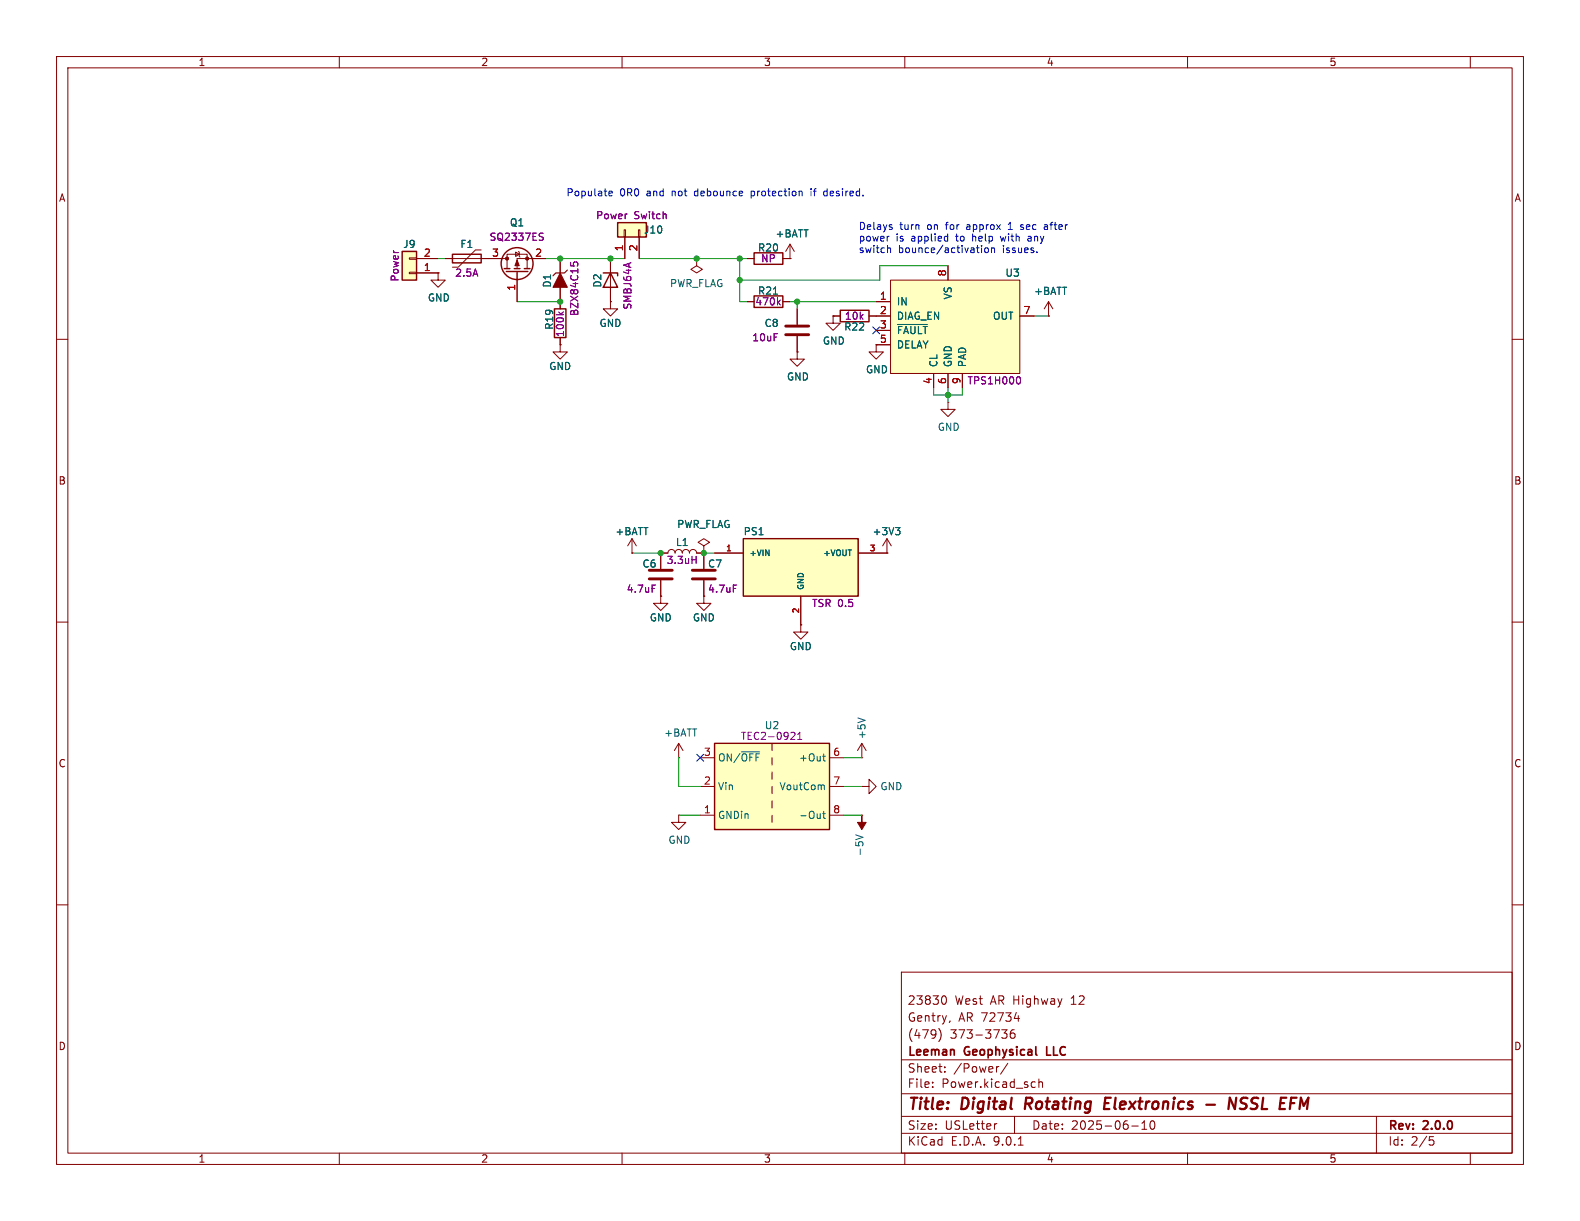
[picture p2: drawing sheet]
<svg xmlns="http://www.w3.org/2000/svg" width="279mm" height="216mm" viewBox="0 0 279 216" stroke-linecap="round" stroke-linejoin="round" font-family="sans-serif">
<g fill="none" stroke="#840000" stroke-width=".18">
<path d="M10 10h259.4v195.9h-259.4zM12 12h255.4v191.9h-255.4zM60 10v2M110 10v2M160 10v2M210 10v2M260 10v2M99.1 45.7v2.6M99.1 50.8v2.5M107.9 45.7v7.6M132.1 45.7h1.2M138.4 45.7h1.3"/>
<path d="M139.7 45.7h.1M139.7 43.2l-.8 1.3M139.7 43.2l.8 1.3M139.7 43.2v2.5M185.4 55.9h.1M185.4 53.3l-.7 1.3M185.4 53.3l.8 1.3M185.4 53.3v2.6M10 60h2M267.4 60h2M10 110h2M267.4 110h2"/>
<path d="M152.4 139.1h1.3v-1.3l1.2 1.3-1.2 1.2v-1.2M152.4 139.1h.1M152.4 134h.1M152.4 131.4l-.8 1.3M152.4 131.4l.8 1.3M152.4 131.4v2.6M152.4 144.1h.1M10 160h2M159.4 171.9h108v32h-108zM166.9 176.1a.81 .81 0 0 1 .5 .6 .81 .81 0 0 1-.3 .8l-.2 .1M180.1 179.6v1M267.4 160h2"/>
<path d="M159.4 197.4h108M159.4 193.4h108M159.4 187.4h108M164.9 192.1v.2M164.9 191.4v.1M166.1 181.9a1.74 1.74 0 0 1-.1 2.3M167.1 189.4v.2M167.1 188.7v.1M168 180.5l-.1 .3M176.3 198.7l-.3 .1M176.6 188.6l-.2 .1M177.1 182.1h1l-.5 .6 .4 .1 .1 .5-.3 .3h-.4"/>
<path d="M178.2 188l-1.3 1.9M179.4 180.1h.9M179.4 182.1a.59 .59 0 0 0-.8 .6v.6l.2 .2 .4 .1 .2-.2 .1-.5-.1-.2h-.5l-.3 .2M179.4 197.4v3M182.6 191.3l.5 .1M183.1 192.2l-.5 .1M183.7 191.4l.2-.1 .4 .1 .1 .9M183.7 190.8v1.5M200.1 199.1h1.2M201.9 199.7h.9M201.9 198.6l.5-.4v1.5M203.5 198.3l.2-.1a.81 .81 0 0 1 .6 .6 .81 .81 0 0 1-.3 .8l-.1 .1a.81 .81 0 0 1-.4-1.4z"/>
<path d="M243.4 197.4v6.5M60 203.9v2M110 203.9v2M159.4 200.4h108M160 203.9v2M180.1 202.5h.8M210 203.9v2M252.8 201h.7M252.9 201.6h.4l.3 .2-.2 .6-.5 .1M260 203.9v2"/>
</g>
<path d="M181.5 194.1l-.3 2M195.4 195.1h.6M196.4 194.1h-.9l-.3 2h1M213.3 195.3h1.5M218.6 194.1l-.2 2-.9-2-.3 2M219.2 196l.8 .1M219.9 194.1l-.2 .1a.46 .46 0 0 0-.3 .5 .46 .46 0 0 0 .3 .4M228.3 194.1h1" fill="none" stroke="#840000" stroke-width=".4"/>
<path d="M185.1 185.1v1.5h.7" fill="none" stroke="#840000" stroke-width=".3"/>
<path d="M100.3 47.8l-.5 .5h-1.5l-.5 .5" fill="none" stroke="#840000" stroke-width=".2"/>
<g fill="#840000" stroke="#840000" stroke-width=".18">
<path d="M99.1 48.3l1.2 2.5h-2.5z"/>
<path d="M152.4 144.1v1.3h.8l-.8 1.3-.8-1.3h.8z"/>
</g>
<path d="M100.9 46.4v.6M101.4 46.9v-.3l.2-.3 .5 .1 .1 .5" fill="none" stroke="#840084" stroke-width=".18"/>
<path d="M106.7 48.3h2.5v.5M107.9 48.3l1.3 2.5h-2.5zM133.3 44.7h5.1v2h-5.1z" fill="none" stroke="#840000" stroke-width=".25"/>
<path d="M151.7 126.9l1.3 .5M151.3 147.6l1.3 .5-1.3 .4" fill="none" stroke="#006464" stroke-width=".18"/>
<path d="M126.4 131.4h20.3v15.3h-20.3z" fill="#ffffc2"/>
<path d="M98 54.6h2.1v5.1h-2.1zM148.6 54.9h5.1v2h-5.1zM126.4 131.4h20.3v15.3h-20.3z" fill="none" stroke="#840000" stroke-width=".25"/>
<g fill="none" stroke="#840000" stroke-width=".18">
<path d="M99.1 53.3v1.3M99.1 59.7v1.3M107.9 53.3v1.3h1.3l-1.3 1.3-1.2-1.3h1.2M107.9 53.3h.1M147.3 55.9v1.3h1.3l-1.3 1.2-1.3-1.2h1.3M147.3 55.9h.1M147.3 55.9h1.3M153.7 55.9h1.2M99.1 61v1.2h1.2l-1.2 1.3-1.3-1.3h1.3M99.1 61h.1M120 134h.1M120 131.4l-.7 1.3"/>
<path d="M120 131.4l.8 1.3M120 131.4v2.6M123.8 134h2.6M123.8 139.1h2.6M136.5 131.4v1.3M136.5 134v1.3M136.5 136.5v1.3M136.5 139.1v1.2M146.7 134h2.5M146.7 139.1h2.5M120 144.1v1.3h1.3l-1.3 1.3-1.3-1.3h1.3M120 144.1h.1"/>
<path d="M123.8 144.1h2.6M136.5 141.6v1.3M136.5 144.1v1.3M146.7 144.1h2.5"/>
</g>
<path d="M131.1 132.9h3.2M145.5 133.7h.5M145.6 138.8l.2 .2v.6M145.7 134.4l.3 .2M145.5 143.9h.5M145.7 143.5v1l.3 .2" fill="none" stroke="#006464" stroke-width=".18"/>
<path d="M98.8 55.2l.5 .4M99.6 55.2l-.4 .3M140 129.5h.5l.1 .3-.8 1h.8M141.1 130.8h.7M141.1 129.8l.3-.3v1.3" fill="none" stroke="#840084" stroke-width=".18"/>
<path d="M131.4 95.3h20.4v10.1h-20.4z" fill="#ffffc2"/>
<g fill="none" stroke="#840000" stroke-width=".25">
<path d="M80 45h5.1v1.5h-5.1zM89.2 47.5h1M89.5 48h3.8M90.9 47.5h1M92.7 47.5h1M131.4 95.3h20.4v10.1h-20.4z"/>
<circle cx="91.4" cy="46.6" r="2.82"/>
</g>
<g fill="none" stroke="#840000" stroke-width=".18">
<path d="M77.5 48.3v1.2h1.2l-1.2 1.3-1.3-1.3h1.3M77.5 48.3h.1M78.7 45.7h11M85.1 44.2h-1l-3.1 3h-1M89.7 45.7v-.7h3.5v2.5M89.7 45.7v1.8M91.2 44.6l.6 .4-.6 .3zM91.4 48v.2M91.4 48.3v5M91.7 44.5l.1 .1v.7l.1 .2M96.5 45.7h-5.1v1.8M126.4 97.8h5"/>
<path d="M151.8 97.8h5M141.6 105.4v5.1"/>
</g>
<g fill="#840000" stroke="#840000" stroke-width=".18">
<path d="M91.4 46l.4 1h-.7z"/>
<circle cx="93.2" cy="45.7" r=".28"/>
<circle cx="89.7" cy="45.7" r=".28"/>
</g>
<path d="M95.6 41.2l.5 .1M95.8 41.9l.3 .2-.3 .4" fill="none" stroke="#840084" stroke-width=".18"/>
<path d="M71.1 44.5h2.6v5h-2.6z" fill="#ffffc2"/>
<path d="M71.1 44.5h2.6v5h-2.6z" fill="none" stroke="#840000" stroke-width=".25"/>
<path d="M72.4 48.1h1.3v.3h-1.3zM72.4 45.6h1.3v.2h-1.3zM73.7 48.3h3.8M73.7 45.7h3.8M124.5 96.5l1-.6-1-.6-1.1 .6 1.1 .6v1.3M124.5 97.8h.1M124.5 105.4v1.3h1.2l-1.2 1.3-1.3-1.3h1.3M124.5 105.4h.1M141.6 110.5v1.3h1.3l-1.3 1.2-1.3-1.2h1.3M141.6 110.5h.1" fill="none" stroke="#840000" stroke-width=".18"/>
<path d="M109.2 39.4h5.1v2.5h-5.1z" fill="#ffffc2"/>
<path d="M109.2 39.4h5.1v2.5h-5.1zM133.3 52.3h5.1v2.1h-5.1z" fill="none" stroke="#840000" stroke-width=".25"/>
<g fill="none" stroke="#840000" stroke-width=".18">
<path d="M110.4 40.6h.2v1.3h-.2zM110.5 41.9v3.8M112.9 40.6h.3v1.3h-.3zM113 41.9v3.8M123.2 45.7v1.3l1 .6-1 .7-1-.7 1-.6M123.2 45.7h.1M132.1 53.3h1.2M138.4 53.3h1.3M141 54.6v2.8M141 59.4v2.8M141 62.2v1.3h1.2l-1.2 1.3-1.3-1.3h1.3M141 62.2h.1"/>
<path d="M154.9 61v1.2h1.3l-1.3 1.3-1.2-1.3h1.2M154.9 61h.1M167.6 71.1v1.3h1.3l-1.3 1.3-1.2-1.3h1.2M167.6 71.1h.1M111.8 97.8h.1M111.8 95.3l-.8 1.2M111.8 95.3l.7 1.2M111.8 95.3v2.5M156.8 97.8h.1M156.8 95.3l-.7 1.2M156.8 95.3l.8 1.2M156.8 95.3v2.5"/>
<path d="M116.8 105.4v1.3h1.3l-1.3 1.3-1.2-1.3h1.2M116.8 105.4h.1M116.8 100.6v-2.8h1.3a.64 .64 0 0 1 .6-.6 .64 .64 0 0 1 .7 .6 .64 .64 0 0 1 .6-.6 .64 .64 0 0 1 .6 .6 .64 .64 0 0 1 .7-.6 .64 .64 0 0 1 .6 .6 .64 .64 0 0 1 .7-.6 .64 .64 0 0 1 .6 .6h1.3v2.8M116.8 102.6v2.8M124.5 102.6v2.8"/>
</g>
<path d="M138.9 59.2h4.1M138.9 57.7h4.1M114.8 100.8h4.1M114.8 102.4h4.1M122.4 100.8h4.1M122.4 102.4h4.1" fill="none" stroke="#840000" stroke-width=".51"/>
<path d="M137.6 53.4l.4 .5M138 53.1l-.5 .5M122.4 99h.7M123.1 98.4v1.2M115.3 103.4h.6M129.7 103.4h.6" fill="none" stroke="#840084" stroke-width=".18"/>
<path d="M136.8 52h.7M158.4 93.3h.7l-.4 .5M158.9 93.8l.2 .2v.3l-.2 .3" fill="none" stroke="#006464" stroke-width=".18"/>
<path d="M157.5 49.5h22.8v16.5h-22.8z" fill="#ffffc2"/>
<g fill="none" stroke="#840000" stroke-width=".18">
<path d="M73.7 45.7h3.8M73.7 48.3h3.8M77.5 48.3h.1M78.7 45.7h1.3M85.1 45.7h3.8M91.4 48.3v5M94 45.7h2.5M99.1 45.7v2.6M99.1 50.8v3.8M99.1 59.7v1.3M107.9 53.3h.1M107.9 45.7v2.6"/>
<path d="M107.9 50.8v2.5M110.5 41.9v3.8M113 41.9v3.8M132.1 53.3h1.2M132.1 45.7h1.2M138.4 53.3h1.3M138.4 45.7h1.3M139.7 45.7h.1M141 54.6v2.8M141 59.4v2.8M147.3 55.9h.1M147.3 55.9h1.3"/>
<path d="M153.7 55.9h3.8M154.9 53.3h2.6M154.9 58.4h2.6M157.5 49.5h22.8v16.5h-22.8zM167.6 47v2.5M180.3 55.9h2.6M185.4 55.9h.1M99.1 61h.1M141 62.2h.1M154.9 61h.1M154.9 61h2.6M165.1 66v2.6"/>
<path d="M167.6 66v2.6M170.2 66v2.6M111.8 97.8h.1M118.1 97.8h-1.3v2.8M123.2 97.8h1.3M124.5 97.8h.1M124.5 97.8v2.8M126.4 97.8h5M151.8 97.8h5M156.8 97.8h.1M116.8 105.4h.1M116.8 102.6v2.8"/>
<path d="M124.5 105.4h.1M124.5 102.6v2.8M141.6 110.5h.1M141.6 105.4v5.1"/>
</g>
<path d="M136.8 52h.7M158.7 57.4h5.3M158.4 93.3h.7l-.4 .5M158.9 93.8l.2 .2v.3l-.2 .3" fill="none" stroke="#006464" stroke-width=".18"/>
<g fill="none" stroke="#840084" stroke-width=".18">
<path d="M95.6 41.2l.5 .1M95.8 41.9l.3 .2-.3 .4M98.8 55.2l.5 .4M99.6 55.2l-.4 .3M100.9 46.4v.6M101.4 46.9v-.3l.2-.3 .5 .1 .1 .5M137.6 53.4l.4 .5M138 53.1l-.5 .5M180.2 66.6a.79 .79 0 0 1 0 1.3M122.4 99h.7M123.1 98.4v1.2M115.3 103.4h.6"/>
<path d="M129.7 103.4h.6"/>
</g>
<g fill="none" stroke="#009600" stroke-width=".18">
<path d="M77.5 45.7h1.2M91.4 53.3h7.7M96.5 45.7h14M113 45.7h19.1M130.8 45.7v7.6h1.3M139.7 53.3h15.2M141 53.3v1.3M167.6 47h-12v2.5h-24.8M182.9 55.9h2.5M165.1 68.6v1.3h5.1v-1.3M167.6 68.6v2.5M111.8 97.8h5"/>
<path d="M124.5 97.8h1.9M120 134v5.1h3.8M149.2 139.1h3.2M149.2 134h3.2M120 144.1h3.8M149.2 144.1h3.2"/>
</g>
<path d="M154.3 57.8l1.2 1.2M155.5 57.8l-1.2 1.2M123.2 133.4l1.2 1.2M124.4 133.4l-1.2 1.2" fill="none" stroke="#000084" stroke-width=".18"/>
<g fill="none" stroke="#0000c2" stroke-width=".18">
<path d="M107.7 34.2l.6-.1-.1-.2-.3-.1-.2 .2v.6h.5M132.8 33.8v1.3M132.8 34.6h.2M133 33.8l-.2 .1M141.7 33.8l.1 .2v.6M143.4 33.4v.1M143.4 33.8v.8M145.7 34.4l.2 .2h.4M146.3 33.9l-.4-.1-.2 .2M157.6 39.7l.1 .1M178.5 39.5l-.2 .2M180.8 39.7l-.3 .2v.2l.3 .1"/>
<path d="M184.7 39.8h.5M157.1 41.8h.1M157.1 43.8l.4 .2v.7M157.6 40.2l.2 .1-.2 .3M167.2 41.8h.4M167.6 41.4v1.2M167.6 42.6h-.4M172.7 43.8h.5M173 44.7h.2M173.6 43.8v.9M174.2 43.9l.2-.1 .3 .1 .1 .5-.1 .2-.3 .1-.2-.1zM175.3 43.9l.2-.1 .3 .1 .1 .8"/>
<path d="M175.3 43.8v.9M176.9 41.8l.2 .8M178.3 40.6h.7M180.5 40.5l.3 .1M182.2 41.8h-.4M182.2 42.1h-.3l-.2 .2 .1 .3h.4M183.4 44.6v.1M184.6 40.4l.2 .2 .4-.1M185.2 40l-.4 .1-.2 .2"/>
</g>
<g fill="#009600" stroke="#009600" stroke-width=".18">
<circle cx="99.1" cy="45.7" r=".46"/>
<circle cx="123.2" cy="45.7" r=".46"/>
<circle cx="99.1" cy="53.3" r=".46"/>
<circle cx="107.9" cy="45.7" r=".46"/>
<circle cx="130.8" cy="45.7" r=".46"/>
<circle cx="130.8" cy="49.5" r=".46"/>
<circle cx="141" cy="53.3" r=".46"/>
<circle cx="124.5" cy="97.8" r=".46"/>
<circle cx="116.8" cy="97.8" r=".46"/>
<circle cx="167.6" cy="69.9" r=".46"/>
</g>
<g font-size="2.8" fill="#840000">
<text x="160.4" y="196.8">Title:</text>
<text x="170.1" y="196.8">Digital</text>
<text x="182.1" y="196.8">Rotating</text>
<text x="196.9" y="196.8">Elextronics</text>
<text x="220.5" y="196.8">NSSL</text>
<text x="230.3" y="196.8">EFM</text>
</g>
<g font-size="2.1" fill="#840000">
<text x="160.4" y="177.9">23830</text>
<text x="168.8" y="177.9">West</text>
<text x="175.2" y="177.9">AR Highway</text>
<text x="189.7" y="177.9">12</text>
<text x="160.4" y="183.9">(479)</text>
<text x="160.4" y="180.9">Gentry,</text>
<text x="168" y="183.9">373-3736</text>
<text x="169.5" y="180.9">AR 72734</text>
<text x="160.4" y="189.9">Sheet:</text>
<text x="160.4" y="187.1">Leeman</text>
<text x="168.6" y="189.9">/Power/</text>
<text x="170.6" y="187.1">Geophysical</text>
<text x="185.7" y="187.1">LLC</text>
<text x="160.4" y="192.6">File:</text>
<text x="166.5" y="192.6">Power.kicad_sch</text>
<text x="160.4" y="202.8">KiCad</text>
<text x="160.4" y="200">Size:</text>
<text x="167.1" y="200">USLetter</text>
<text x="168.1" y="202.8">E.D.A.</text>
<text x="175.7" y="202.8">9.0.1</text>
<text x="182.4" y="200">Date:</text>
<text x="189.4" y="200">2025-06-10</text>
<text x="245.4" y="200.2">Rev:</text>
<text x="245.4" y="202.8">Id:</text>
<text x="249.5" y="202.8">2/5</text>
<text x="251.8" y="200.2">2.0.0</text>
</g>
<g font-size="1.8" fill="#840000">
<text x="35" y="11.9">1</text>
<text x="85" y="11.9">2</text>
<text x="135" y="11.9">3</text>
<text x="185" y="11.9">4</text>
<text x="235" y="11.9">5</text>
<text x="10.3" y="35.9">A</text>
<text x="267.7" y="35.9">A</text>
<text x="10.3" y="85.9">B</text>
<text x="267.7" y="85.9">B</text>
<text x="10.3" y="135.9">C</text>
<text x="267.7" y="135.9">C</text>
<text x="10.3" y="185.9">D</text>
<text x="267.7" y="185.9">D</text>
<text x="35" y="205.8">1</text>
<text x="85" y="205.8">2</text>
<text x="135" y="205.8">3</text>
<text x="185" y="205.8">4</text>
<text x="235" y="205.8">5</text>
</g>
<g font-size="1.8" fill="#0000c2">
<text x="100.1" y="34.8">Populate</text>
<text x="109.6" y="34.8">0R0</text>
<text x="114.5" y="34.8">and</text>
<text x="119.1" y="34.8">not</text>
<text x="123.3" y="34.8">debounce</text>
<text x="133.4" y="34.8">protection</text>
<text x="144.2" y="34.8">if</text>
<text x="146.7" y="34.8">desired.</text>
<text x="151.8" y="40.7">Delays</text>
<text x="159.1" y="40.7">turn</text>
<text x="164.1" y="40.7">on</text>
<text x="167.6" y="40.7">for</text>
<text x="171.4" y="40.7">approx</text>
<text x="179" y="40.7">1</text>
<text x="181.3" y="40.7">sec</text>
<text x="185.7" y="40.7">after</text>
<text x="151.8" y="42.8">power</text>
<text x="151.8" y="44.8">switch</text>
<text x="158.4" y="42.8">is</text>
<text x="158.9" y="44.8">bounce/activation</text>
<text x="161.2" y="42.8">applied</text>
<text x="169.4" y="42.8">to</text>
<text x="172.4" y="42.8">help</text>
<text x="177.5" y="44.8">issues.</text>
<text x="177.6" y="42.8">with</text>
<text x="182.6" y="42.8">any</text>
</g>
<g font-size="1.8" fill="#006464">
<text x="90.1" y="40.2">Q1</text>
<text x="113.8" y="41.5">J10</text>
<text x="71.2" y="44">J9</text>
<text x="81.3" y="44">F1</text>
<text x="133.9" y="44.7">R20</text>
<text x="137" y="42.2">+BATT</text>
<text x="75.6" y="53.5">GND</text>
<text x="97.6" y="51" transform="rotate(-90 97.6 51)">D1</text>
<text x="106.5" y="51" transform="rotate(-90 106.5 51)">D2</text>
<text x="118.4" y="51">PWR_FLAG</text>
<text x="168.5" y="53" transform="rotate(-90 168.5 53)">VS</text>
<text x="177.7" y="49.1">U3</text>
<text x="182.8" y="52.3">+BATT</text>
<text x="105.9" y="58">GND</text>
<text x="135.1" y="58">C8</text>
<text x="149.2" y="58.6">R22</text>
<text x="158.5" y="54.2">IN</text>
<text x="158.5" y="56.7">DIAG_EN</text>
<text x="158.5" y="59.3">~{FAULT}</text>
<text x="175.5" y="56.7">OUT</text>
<text x="97" y="65.6">GND</text>
<text x="145.4" y="61.1">GND</text>
<text x="158.5" y="61.8">DELAY</text>
<text x="166" y="65" transform="rotate(-90 166 65)">CL</text>
<text x="168.5" y="65" transform="rotate(-90 168.5 65)">GND</text>
<text x="171" y="65" transform="rotate(-90 171 65)">PAD</text>
<text x="139.1" y="67.5">GND</text>
<text x="153" y="66.2">GND</text>
<text x="165.7" y="76.4">GND</text>
<text x="108.7" y="94.8">+BATT</text>
<text x="119.6" y="93.6">PWR_FLAG</text>
<text x="131.4" y="94.8">PS1</text>
<text x="154.2" y="94.8">+3V3</text>
<text x="113.5" y="100.6">C6</text>
<text x="119.4" y="96.7">L1</text>
<text x="125.1" y="100.6">C7</text>
<text x="114.8" y="110.1">GND</text>
<text x="122.4" y="110.1">GND</text>
<text x="139.6" y="115.2">GND</text>
<text x="117.4" y="130.5">+BATT</text>
<text x="153.3" y="130.8" transform="rotate(-90 153.3 130.8)">+5V</text>
<text x="126.9" y="134.8">ON/~{OFF}</text>
<text x="141.2" y="134.8">+Out</text>
<text x="126.9" y="139.9">Vin</text>
<text x="137.7" y="139.9">VoutCom</text>
<text x="155.6" y="139.9">GND</text>
<text x="118.1" y="149.4">GND</text>
<text x="126.9" y="145">GNDin</text>
<text x="141.2" y="145">-Out</text>
<text x="152.9" y="151.5" transform="rotate(-90 152.9 151.5)">-5V</text>
</g>
<g font-size="1.8" fill="#840084">
<text x="105.3" y="39">Power</text>
<text x="112.1" y="39">Switch</text>
<text x="86.5" y="42.8">SQ2337ES</text>
<text x="134.5" y="46.6">NP</text>
<text x="70.7" y="49.9" transform="rotate(-90 70.7 49.9)">Power</text>
<text x="80.4" y="49.1">2.5A</text>
<text x="133.9" y="52.3">R21</text>
<text x="98" y="58.4" transform="rotate(-90 98 58.4)">R19</text>
<text x="99.9" y="59.7" transform="rotate(-90 99.9 59.7)">100k</text>
<text x="102.5" y="56" transform="rotate(-90 102.5 56)">BZX84C15</text>
<text x="111.9" y="54.8" transform="rotate(-90 111.9 54.8)">SMBJ64A</text>
<text x="133.5" y="54.2">470k</text>
<text x="149.3" y="56.7">10k</text>
<text x="132.9" y="60.6">10uF</text>
<text x="171" y="68.2">TPS1H000</text>
<text x="117.8" y="99.9">3.3uH</text>
<text x="110.7" y="105">4.7uF</text>
<text x="125.1" y="105">4.7uF</text>
<text x="143.5" y="107.5">TSR 0.5</text>
<text x="130.9" y="131">TEC2-0921</text>
<text x="135.2" y="129.1">U2</text>
</g>
<g font-size="1.8" fill="#a90000">
<text x="74.9" y="45.5">2</text>
<text x="86.9" y="45.5">3</text>
<text x="94.5" y="45.5">2</text>
<text x="110.2" y="44.5" transform="rotate(-90 110.2 44.5)">1</text>
<text x="112.8" y="44.5" transform="rotate(-90 112.8 44.5)">2</text>
<text x="74.9" y="48">1</text>
<text x="91.2" y="51.5" transform="rotate(-90 91.2 51.5)">1</text>
<text x="155.5" y="53.1">1</text>
<text x="167.4" y="49" transform="rotate(-90 167.4 49)">8</text>
<text x="155.5" y="55.6">2</text>
<text x="155.5" y="58.2">3</text>
<text x="180.9" y="55.6">7</text>
<text x="155.5" y="60.7">5</text>
<text x="164.8" y="68" transform="rotate(-90 164.8 68)">4</text>
<text x="167.4" y="68" transform="rotate(-90 167.4 68)">6</text>
<text x="169.9" y="68" transform="rotate(-90 169.9 68)">9</text>
<text x="124.4" y="133.7">3</text>
<text x="147.2" y="133.7">6</text>
<text x="124.4" y="138.8">2</text>
<text x="124.4" y="143.9">1</text>
<text x="147.2" y="138.8">7</text>
<text x="147.2" y="143.9">8</text>
</g>
<g font-size="1.4" fill="#a90000">
<text x="128.3" y="97.5">1</text>
<text x="153.7" y="97.5">3</text>
<text x="141.4" y="108.6" transform="rotate(-90 141.4 108.6)">2</text>
</g>
<g font-size="1.4" fill="#006464">
<text x="132.5" y="98.5">+VIN</text>
<text x="145.5" y="98.5">+VOUT</text>
<text x="142.3" y="104.4" transform="rotate(-90 142.3 104.4)">GND</text>
</g>
</svg>
